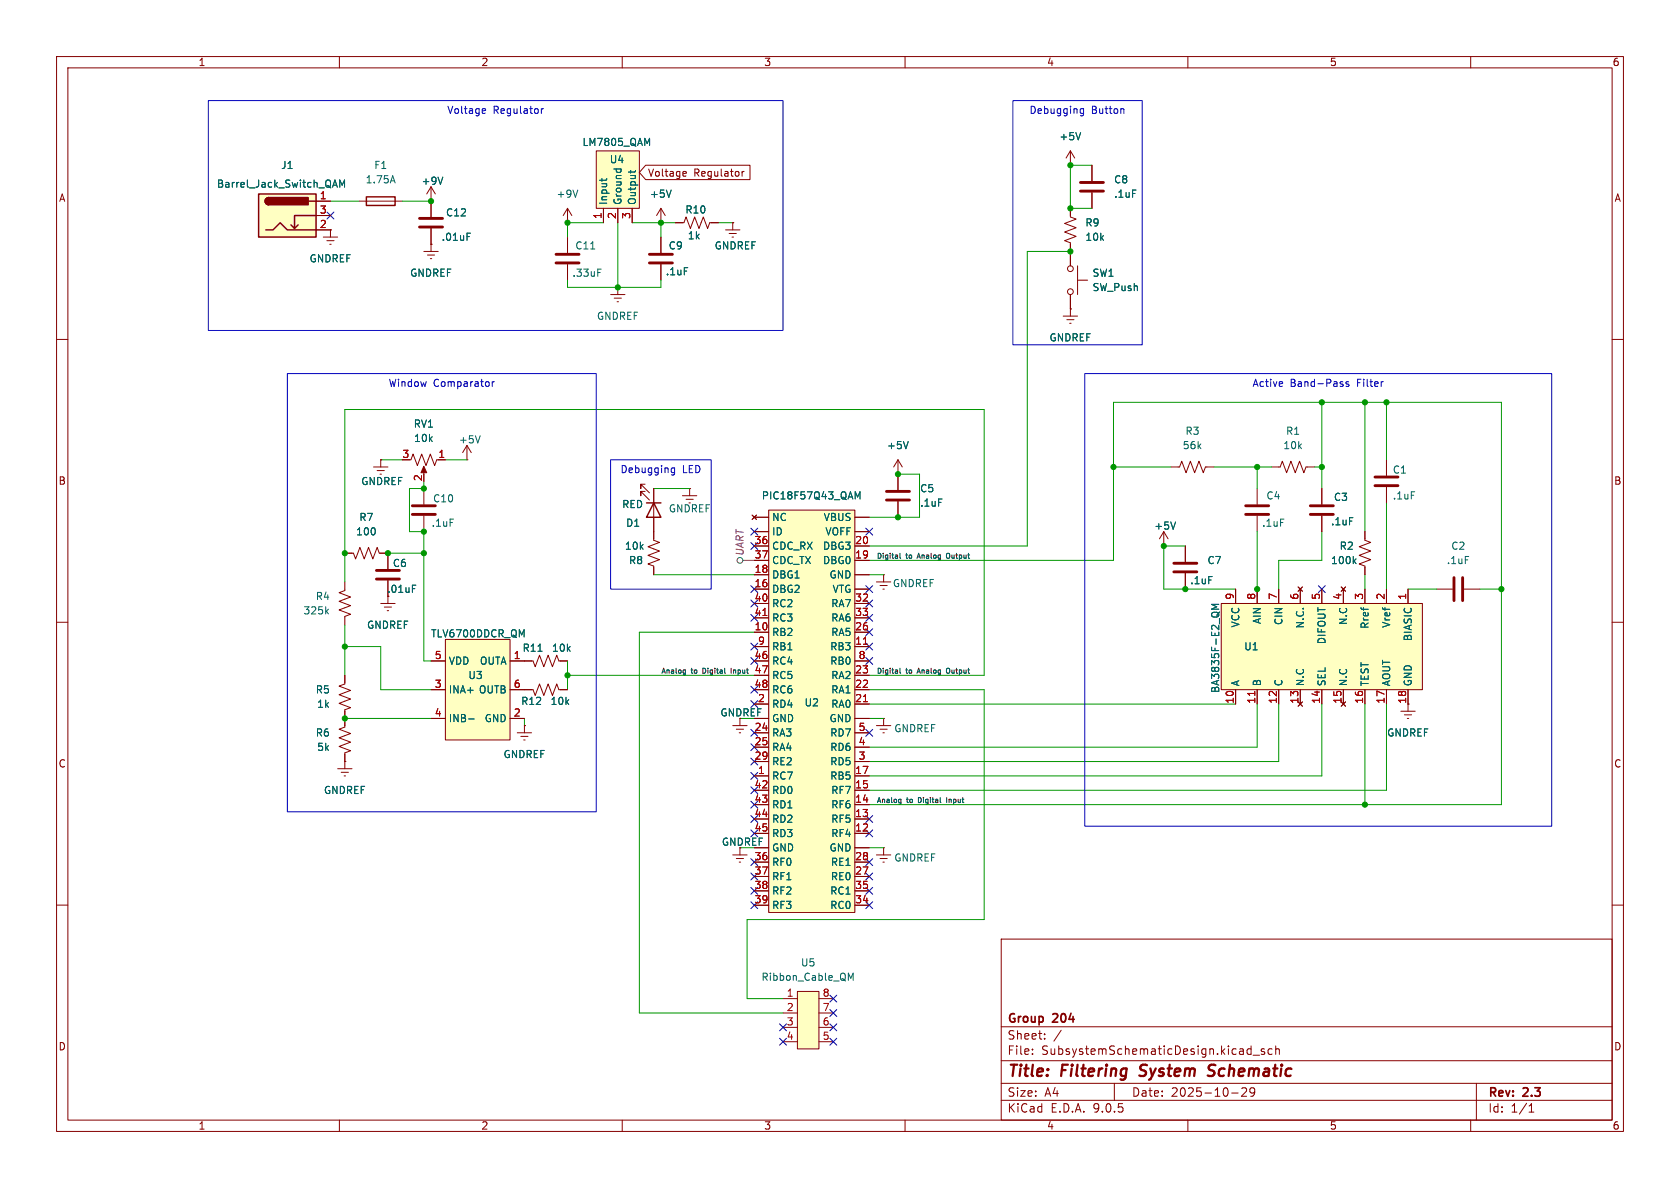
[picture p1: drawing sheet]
<svg xmlns="http://www.w3.org/2000/svg" width="297mm" height="210mm" viewBox="0 0 297 210" stroke-linecap="round" stroke-linejoin="round" font-family="sans-serif">
<g fill="none" stroke="#840000" stroke-width=".18">
<path d="M10 10h277v190h-277zM12 12h273v186h-273zM60 10v2M110 10v2M160 10v2M210 10v2M260 10v2M10 60h2M285 60h2M10 110h2M285 110h2M10 160h2"/>
<path d="M177 166h108v32h-108zM285 160h2M60 198v2M110 198v2M160 198v2M177 194.5h108M177 191.5h108M177 187.5h108M177 181.5h108M182.5 186.3v.1M182.5 185.5v.1M184.7 183.6v.1"/>
<path d="M184.7 182.8v.1M187.6 182.1l-1.3 2M197 191.5v3M210 198v2M217.7 193.2h1.2M219.5 192.4l.6-.1 .2 .1 .1 .3-.9 1.1h.9M221 185.4l.2 .1M221.2 184.9v1.5M221.2 186.3l-.2 .1M221.5 186.5h1.2M221.8 192.9l-.3 .3h-.3l-.2-.3 .1-.5 .4-.1 .2 .1a.99 .99 0 0 1-.3 1.4h-.3M223.5 185.5l-.3-.1-.2 .2v.2l.5 .2v.3h-.5"/>
<path d="M224.9 185.5l-.4-.1-.3 .3v.4l.1 .2h.6M225.5 185.5l.2-.1 .4 .1 .1 .9M225.5 184.9v1.5M260 198v2M261 191.5v6.5M270.3 196.6h.9M270.3 195.5l.4-.4v1.5"/>
</g>
<path d="M201.4 190.1l.3 .1M201.7 188.4l-.1 .4v.2M214.6 190a.85 .85 0 0 1-1.1 .1M214.6 188.2l-.7 .1a.46 .46 0 0 0-.2 .5 .46 .46 0 0 0 .3 .4l.6 .2" fill="none" stroke="#840000" stroke-width=".4"/>
<path d="M135.9 90.2h15.2v71.1h-15.2z" fill="#ffffc2"/>
<g fill="none" stroke="#840000" stroke-width=".18">
<path d="M133 91.1l.7 .7M133.3 91.4h2.6M133.3 94h2.6M133.3 96.5h2.6M133.3 99.1h2.6M133.7 91.1l-.7 .7M135.9 90.2h15.2v71.1h-15.2zM151.1 91.4h2.6M151.1 94h2.6M151.1 96.5h2.6M151.1 99.1h2.6M233.7 86.4v2.8"/>
<path d="M233.7 91.2v2.8M241.3 94v1.5l1 .4-2 .7 2 .8-2 .8 2 .7-2 .8 1 .4v1.5M133.3 101.6h2.6M133.3 104.1h2.6M133.3 106.7h2.6M133.3 109.2h2.6M133.3 111.8h2.6M133.3 114.3h2.6M133.3 116.8h2.6M133.3 119.4h2.6M151.1 101.6h2.6M151.1 104.1h2.6"/>
<path d="M151.1 106.7h2.6M151.1 109.2h2.6M151.1 111.8h2.6M151.1 114.3h2.6M151.1 116.8h2.6M151.1 119.4h2.6M133.3 121.9h2.6M133.3 124.5h2.6M133.3 127h2.6M133.3 129.5h2.6M133.3 132.1h2.6M133.3 134.6h2.6"/>
<path d="M133.3 137.2h2.6M133.3 139.7h2.6M151.1 121.9h2.6M151.1 124.5h2.6M151.1 127h2.6M151.1 129.5h2.6M151.1 132.1h2.6M151.1 134.6h2.6M151.1 137.2h2.6M151.1 139.7h2.6M133.3 142.2h2.6M133.3 144.8h2.6"/>
<path d="M133.3 147.3h2.6M133.3 149.9h2.6M133.3 152.4h2.6M133.3 154.9h2.6M133.3 157.5h2.6M151.1 142.2h2.6M151.1 144.8h2.6M151.1 147.3h2.6M151.1 149.9h2.6M151.1 152.4h2.6M151.1 154.9h2.6M151.1 157.5h2.6"/>
<path d="M154.9 151.1h2.6M155.6 151.8h1.2M156.1 152.4h.2M156.2 149.9h.1M156.2 149.9v1.2M133.3 160h2.6M151.1 160h2.6"/>
</g>
<path d="M134.9 108.8h.7M152.6 113.9h.8M152.6 124h.8" fill="none" stroke="#a90000" stroke-width=".18"/>
<path d="M151.2 86.9l.4 .9 .4-.9v1.3M239.4 99.2l.3 .4M239.7 98.8l-.5 .5" fill="none" stroke="#006464" stroke-width=".18"/>
<path d="M231.6 89.4h4.1M231.6 90.9h4.1" fill="none" stroke="#840000" stroke-width=".51"/>
<path d="M141 175.3h3.8v10.1h-3.8z" fill="#ffffc2"/>
<g fill="none" stroke="#840000" stroke-width=".18">
<path d="M74.9 44.5h2.6M75.6 45.1h1.2M76.1 45.7h.2M76.2 43.2h.1M76.2 43.2v1.3M207 82.6h1.5l.4-1.1 .8 2.1 .7-2.1 .8 2.1 .8-2.1 .7 2.1 .4-1h1.5M209.5 96.5v2.8M222.2 86.4v2.8M222.2 91.2v2.8M224.8 82.6h1.5l.4-1.1 .8 2.1 .7-2.1 .8 2.1 .7-2.1 .8 2.1 .4-1h1.5M209.5 101.3v2.8M138.4 176.5h2.6"/>
<path d="M138.4 179.1h2.6M141 175.3h3.8v10.1h-3.8zM144.8 176.5h2.5M144.8 179.1h2.5M138.4 181.6h2.6M138.4 184.2h2.6M144.8 181.6h2.5M144.8 184.2h2.5"/>
</g>
<path d="M150 172l.4 .9 .4-.9v1.3" fill="none" stroke="#006464" stroke-width=".18"/>
<path d="M207.5 99.6h4.1M220.2 89.4h4.1M220.2 90.9h4.1M207.5 101.1h4.1" fill="none" stroke="#840000" stroke-width=".51"/>
<path d="M215.9 106.7h35.6v15.2h-35.6z" fill="#ffffc2"/>
<g fill="none" stroke="#840000" stroke-width=".18">
<path d="M76.2 35.6h.1M76.2 33v5.4M76.2 33l-.8 1.3M76.2 33l.8 1.3M100.3 39.4h.1M100.3 36.8v2.6M100.3 36.8l-.7 1.3M100.3 36.8l.8 1.3M116.8 39.4h.1M116.8 36.8l-.7 1.3M116.8 36.8l.8 1.3M116.8 36.8v2.6"/>
<path d="M119.4 39.4h1.5l.4-1 .7 2 .8-2 .8 2 .7-2 .8 2 .4-1h1.5M129.5 39.4h.1M129.5 39.4v1.2M76.2 40.4v2.8M100.3 41.9v2.8M100.3 46.7v2.8M107.9 52.1h2.6M108.6 52.7h1.3M109.1 53.3h.2M109.2 50.8h.1M109.2 50.8v1.3M116.8 41.9v2.8"/>
<path d="M116.8 46.7v2.8M128.3 40.6h2.5M128.9 41.3h1.3M129.4 41.9h.3M82.5 78.7l-.7 1.3M82.5 78.7l.8 1.3M82.5 78.7v2.6M61 97.8h1.5l.4 1 .7-2 .8 2 .8-2 .7 2 .8-2 .4 1h1.5M74.9 86.4v2.8M74.9 91.2v2.8M82.5 81.3h.1M245.1 81.3v2.8"/>
<path d="M245.1 86.1v2.8M61 102.9v1.5l-1.1 .4 2.1 .7-2.1 .8 2.1 .8-2.1 .7 2.1 .8-1 .4v1.5M92.7 116.8h1.5l.4 1.1 .8-2.1 .7 2.1 .8-2.1 .8 2.1 .7-2.1 .4 1h1.5M215.9 106.7h35.6v15.2h-35.6zM218.4 104.1v2.6M222.2 104.1v2.6M226.1 104.1v2.6M229.5 103.8l.8 .7M229.9 104.1v2.6M230.3 103.8l-.8 .7M233.7 104.1v2.6M237.1 103.8l.8 .7"/>
<path d="M237.5 104.1v2.6M237.9 103.8l-.8 .7M241.3 104.1v2.6M245.1 104.1v2.6M248.9 104.1v2.6M254 104.1h2.8M258.8 104.1h2.8M218.4 121.9v2.6M222.2 121.9v2.6M226.1 121.9v2.6M229.9 121.9v2.6M233.7 121.9v2.6"/>
<path d="M237.5 121.9v2.6M241.3 121.9v2.6M245.1 121.9v2.6M247.6 125.7h2.6M248.3 126.4h1.3M248.8 127h.2M248.9 121.9v3.8"/>
</g>
<path d="M221.8 122.2v.7" fill="none" stroke="#a90000" stroke-width=".18"/>
<path d="M78.3 31.3l-.4 1.3M102.1 33.6l-.4 1.3M118.7 33.6l-.5 1.3M82.6 41.2h.6M104.4 44h.8M105.7 47.6h.6M84.9 77l-.4 1.3M57.7 108l.4 .5M58.1 107.7l-.5 .5M95.1 115.1h.7M215.5 106.8h-1.3l.9 .5-.9 .4h1.3" fill="none" stroke="#006464" stroke-width=".18"/>
<path d="M74.2 38.6h4M74.2 40.1h4M98.3 45h4.1M98.3 46.5h4.1M114.8 45h4.1M114.8 46.5h4.1M72.9 90.9h4.1M72.9 89.4h4.1M243.1 84.3h4M243.1 85.9h4M257 102.1v4.1M258.6 102.1v4.1" fill="none" stroke="#840000" stroke-width=".51"/>
<path d="M105.4 26.7h7.6v10.1h-7.6z" fill="#ffffc2"/>
<path d="M105.4 26.7h7.6v10.1h-7.6zM106.7 36.8v2.6M109.2 36.8v2.6M111.8 36.8v2.6" fill="none" stroke="#840000" stroke-width=".18"/>
<path d="M106.4 31.6v.4M107.3 31.6l-.1 .2M108.5 29.9h1.3M109 29.9v.1M109.7 29.9l.1 .1M111.5 30.1v.5M112.3 30.1l-.1 .3h-1.1M114.4 25.4l.4-.9v1.2" fill="none" stroke="#006464" stroke-width=".18"/>
<path d="M45.7 34.3h10.2v7.6h-10.2z" fill="#ffffc2"/>
<path d="M45.7 34.3h10.2v7.6h-10.2zM47.5 34.9a.64 .64 0 0 0-.6 .7 .64 .64 0 0 0 .6 .6M52.7 39.8l-.6 .6M54.6 35.6h1.3M55.9 38.1h-3.8v2.3l-.7-.6M64.8 34.8h5v1.5h-5zM47 40.6h1.3l1.2-1.2 1.3 1.2h5.1" fill="none" stroke="#840000" stroke-width=".25"/>
<g fill="#840000" stroke="#840000" stroke-width=".25">
<path d="M47 35.1l.5-.2v1.3a.63 .63 0 0 1-.6-.4 .63 .63 0 0 1 .1-.7z"/>
<path d="M47.5 34.9h7v1.3h-7z"/>
</g>
<g fill="none" stroke="#840000" stroke-width=".18">
<path d="M55.9 35.6h2.5M55.9 38.1h2.5M63.5 35.6h7.6M189.2 36.8v1.6l1 .3-2 .8 2 .8-2 .7 2 .8-2 .7 1 .4v4.1M189.2 29.2h.1M189.2 26.7v2.5M189.2 26.7l-.7 1.2M189.2 26.7l.8 1.2M193 29.2v2.8M193 34v2.8M55.9 40.6h2.5M57.1 41.9h2.6"/>
<path d="M57.8 42.5h1.3M58.3 43.2h.2M58.4 40.6h.1M58.4 40.6v1.3M188 55.9h2.5M188.6 56.5h1.3M189.1 57.2h.3M189.2 54.6h.1M189.2 52.1v3.8M190.5 49.5h1.8M190.5 47v5.1M68.6 97.8v2.8"/>
<path d="M158.7 83.8h.1M158.7 81.3l-.7 1.3M158.7 81.3l.8 1.3M158.7 81.3v5.3M158.7 88.6v2.8M205.7 96.5h.1M205.7 94l-.7 1.3M205.7 94l.8 1.3M205.7 94v2.5M67.3 106.7h2.5M67.9 107.3h1.3M68.5 108h.2"/>
<path d="M68.6 102.6v4.1M154.9 128.3h2.6M155.6 128.9h1.2M156.1 129.5h.2M156.2 127h.1M156.2 127v1.3"/>
<circle cx="189.2" cy="47.5" r=".51"/>
<circle cx="189.2" cy="51.6" r=".51"/>
</g>
<path d="M58.9 32.7h.6M59.2 31.8l.4 1.3M60.1 33.1v-1.3l.4 .9 .4-.9v1.3M69.4 31.1l.4 1.2M191 23.4l-.4 1.3M160.6 78l-.5 1.3M207.8 92.3l-.4 1.2M72.9 103.4h.6" fill="none" stroke="#006464" stroke-width=".18"/>
<path d="M191 32.3h4.1M191 33.8h4.1M156.7 86.9h4.1M156.7 88.4h4.1M66.5 102.4h4.1M66.5 100.8h4.1" fill="none" stroke="#840000" stroke-width=".51"/>
<path d="M78.7 113h11.5v17.8h-11.5z" fill="#ffffc2"/>
<g fill="none" stroke="#840000" stroke-width=".18">
<path d="M55.9 35.6h2.5M55.9 38.1h2.5M76.2 35.6h.1M76.2 35.6v2.8M106.7 36.8v2.6M109.2 36.8v2.6M111.8 36.8v2.6M114.1 29.2h18.5v2.6h-18.5l-1.1-1.3zM116.8 39.4h.1M119.4 39.4h1.2M120.9 30.3l.4 .1v.2l-.6 .1M121.3 31.1l-.4 .1"/>
<path d="M125.7 39.4h1.3M129.5 39.4h.1M131.2 30.3v.9M131.6 30.3l-.4 .2M189.2 29.2h.1M189.2 36.8v1.3M193 29.2v2.8M193 34v2.8M55.9 40.6h2.5M58.4 40.6h.1M76.2 43.2h.1M76.2 40.4v2.8"/>
<path d="M116.8 41.9v2.8M116.8 46.7v2.8M189.2 54.6h.1M189.2 43.2v3.8M189.2 52.1v2.5M61 97.8h1.2M66 82.6h2.6M66.7 83.2h1.2M67.2 83.8h.2M67.3 81.3h.1M67.3 81.3v1.3M67.3 97.8h1.3v2.8"/>
<path d="M72.4 81.3h.2l.4-1 .8 2 .7-2 .8 2 .8-2 .7 2 .4-1M74.9 82.8v1M77.5 81.3h1.2M114 85.6h-.7v.8v-.8l1.5 1.5M114 86.9h-.7v.7v-.7l1.5 1.5M115.6 86.4v9.1l1 .4-2 .7 2 .8-2 .8 2 .7-2 .8 1 .4v1.5M120.6 87.6h2.6M121.3 88.3h1.3M121.9 86.4h.1M121.9 86.4v1.2M133 91.1l.7 .7M133.3 91.4h2.6"/>
<path d="M133.3 94h2.6M133.3 96.5h2.6M133.3 99.1h2.6M133.7 91.1l-.7 .7M151.1 91.4h2.6M151.1 94h2.6M151.1 96.5h2.6M151.1 99.1h2.6M158.7 83.8h.1M158.7 83.8v2.8M158.7 88.6v2.8M205.7 96.5h.1"/>
<path d="M209.5 96.5v2.8M233.7 86.4v2.8M233.7 91.2v2.8M241.3 94v1.3M61 119.4v1.5l-1.1 .4 2.1 .7-2.1 .8 2.1 .8-2.1 .7 2.1 .8-1 .4v3l-1.1 .4 2.1 .8-2.1 .7 2.1 .8-2.1 .8 2.1 .7-1 .4v2.8M68.6 102.6v2.8M76.2 116.8h2.5M78.7 113h11.5v17.8h-11.5zM90.2 116.8h3.8M99.1 116.8h1.2M133.3 116.8h2.6M133.3 104.1h2.6"/>
<path d="M133.3 101.6h2.6M133.3 106.7h2.6M133.3 109.2h2.6M133.3 111.8h2.6M133.3 114.3h2.6M133.3 119.4h2.6M151.1 116.8h2.6M151.1 104.1h2.6M151.1 101.6h2.6M151.1 106.7h2.6M151.1 109.2h2.6M151.1 111.8h2.6"/>
<path d="M151.1 114.3h2.6M151.1 119.4h2.6M154.9 102.9h2.6M155.6 103.5h1.2M156.1 104.1h.2M156.2 101.6h.1M156.2 101.6v1.3M209.5 101.3v2.8M218.4 104.1v2.6M222.2 104.1v2.6M226.1 104.1v2.6M229.5 103.8l.8 .7"/>
<path d="M229.9 104.1v2.6M230.3 103.8l-.8 .7M233.7 104.1v2.6M237.1 103.8l.8 .7M237.5 104.1v2.6M237.9 103.8l-.8 .7M241.3 100.3v1.3M241.3 104.1v2.6M245.1 104.1v2.6M248.9 104.1v2.6M59.7 135.9h2.5M60.3 136.5h1.3"/>
<path d="M60.8 137.2h.3M61 134.6h.1M76.2 121.9h2.5M76.2 127h2.5M90.2 121.9h4l.4 1 .8-2 .7 2 .8-2 .8 2 .7-2 .4 1h1.5M90.2 127h2.5M91.4 129.5h2.6M92.1 130.2h1.2M92.6 130.8h.2M92.7 128.3h.1M92.7 128.3v1.2M129.5 128.3h2.6"/>
<path d="M130.2 128.9h1.2M130.7 129.5h.2M130.8 127v1.3M133.3 121.9h2.6M133.3 127h2.6M133.3 129.5h2.6M133.3 137.2h2.6M133.3 124.5h2.6M133.3 132.1h2.6M133.3 134.6h2.6M133.3 139.7h2.6M151.1 121.9h2.6"/>
<path d="M151.1 127h2.6M151.1 129.5h2.6M151.1 137.2h2.6M151.1 124.5h2.6M151.1 132.1h2.6M151.1 134.6h2.6M151.1 139.7h2.6M218.4 121.9v2.6M222.2 121.9v2.6M226.1 121.9v2.6M229.9 121.9v2.6M233.7 121.9v2.6"/>
<path d="M237.5 121.9v2.6M241.3 121.9v2.6M245.1 121.9v2.6M248.9 121.9v2.6M129.5 151.1h2.6M130.2 151.8h1.2M130.7 152.4h.2M130.8 149.9v1.2M133.3 152.4h2.6M133.3 142.2h2.6M133.3 144.8h2.6M133.3 147.3h2.6"/>
<path d="M133.3 149.9h2.6M133.3 154.9h2.6M133.3 157.5h2.6M151.1 152.4h2.6M151.1 142.2h2.6M151.1 144.8h2.6M151.1 147.3h2.6M151.1 149.9h2.6M151.1 154.9h2.6M151.1 157.5h2.6M133.3 160h2.6M151.1 160h2.6"/>
</g>
<g fill="none" stroke="#006464" stroke-width=".18">
<path d="M58.9 32.7h.6M59.2 31.8l.4 1.3M60.1 33.1v-1.3l.4 .9 .4-.9v1.3M78.3 31.3l-.4 1.3M106.4 31.6v.4M107.3 31.6l-.1 .2M108.5 29.9h1.3M109 29.9v.1M109.7 29.9l.1 .1M111.5 30.1v.5M112.3 30.1l-.1 .3h-1.1M114.4 25.4l.4-.9v1.2"/>
<path d="M118.7 33.6l-.5 1.3M191 23.4l-.4 1.3M82.6 41.2h.6M160.6 78l-.5 1.3M151.2 86.9l.4 .9 .4-.9v1.3M207.8 92.3l-.4 1.2M239.4 99.2l.3 .4M239.7 98.8l-.5 .5M72.9 103.4h.6M95.1 115.1h.7M215.5 106.8h-1.3l.9 .5-.9 .4h1.3M82.9 127.1h.9"/>
</g>
<path d="M74.9 82.4l.5 1.2h-1z" fill="#840000" stroke="#840000" stroke-width=".18"/>
<path d="M114.3 88.9h2.5M115.6 88.9l1.2 2.5h-2.5z" fill="none" stroke="#840000" stroke-width=".25"/>
<g fill="none" stroke="#484848" stroke-width=".18">
<path d="M131.3 99.1h2"/>
<circle cx="130.8" cy="99.1" r=".51"/>
</g>
<path d="M159.1 97.8v.8l.1 .1M167.5 97.8l-.2 .3 .1 .5 .1 .1M120.9 118.4h.3v.7l-.2 .2M121.2 119h-.3M129.3 118.1v.9M159.1 118.1v.8l.1 .1M167.5 118.1l-.2 .3 .1 .5 .1 .1M159 141.3h.3M159.3 141.3v.7l-.2 .2M159.3 141.8l-.3 .1M167.4 141v.9" fill="none" stroke="#0f0f0f" stroke-width=".18"/>
<g fill="none" stroke="#009600" stroke-width=".18">
<path d="M58.4 35.6h5.1M71.1 35.6h5.1M106.7 39.4h-6.4v2.5M109.2 39.4v11.4M111.8 39.4h7.6M116.8 39.4v2.5M127 39.4h2.5M193 29.2h-3.8v7.6h3.8M100.3 49.5v1.3h16.5v-1.3M189.2 44.5h-7.6v52h-27.9M233.7 71.1v15.3M241.3 71.1v22.9"/>
<path d="M245.1 71.1v10.2M67.3 81.3h3.8M68.6 97.8h6.3M74.9 85.1v1.3h-2.5v7.6h2.5v22.8h1.3M78.7 81.3h3.8M115.6 86.4h6.3M153.7 99.1h43.1v-28h68.6v71.1h-111.7M158.7 83.8h3.9v7.6h-8.9M196.8 82.6h10.2M209.5 96.5h-3.8v7.6h12.7M214.6 82.6h10.2M222.2 82.6v3.8"/>
<path d="M222.2 94v11.4M232.4 82.6h1.3M233.7 94v5.1h-7.6v5M245.1 88.9v15.2M61 102.9v-30.5h113v47h-20.3M61 110.5v8.9M61 114.3h6.3v7.6h8.9M100.3 119.4h33M100.3 116.8v5.1M115.6 101.6h17.7M133.3 111.8h-20.3v67.3h25.4M153.7 101.6h2.5"/>
<path d="M241.3 101.6v2.5M248.9 104.1h5.1M261.6 104.1h3.8M61 127h15.2M92.7 127v1.3M153.7 121.9h20.3v40.7h-41.9v13.9h6.3M153.7 127h2.5M153.7 124.5h64.7M222.2 124.5v7.6h-68.5M226.1 124.5v10.1h-72.4M233.7 124.5v12.7h-80M241.3 124.5v17.7"/>
<path d="M245.1 124.5v15.2h-91.4M153.7 149.9h2.5"/>
</g>
<g fill="none" stroke="#000084" stroke-width=".18">
<path d="M57.8 37.5l1.2 1.2M59 37.5l-1.2 1.2M132.7 93.4l1.3 1.2M132.7 95.9l1.3 1.2M134 93.4l-1.3 1.2M134 95.9l-1.3 1.2M153.1 93.4l1.2 1.2M154.3 93.4l-1.2 1.2M132.7 103.5l1.3 1.2M132.7 106.1l1.3 1.2M132.7 108.6l1.3 1.2M132.7 116.2l1.3 1.2"/>
<path d="M132.7 113.7l1.3 1.2M134 103.5l-1.3 1.2M134 113.7l-1.3 1.2M134 106.1l-1.3 1.2M134 108.6l-1.3 1.2M134 116.2l-1.3 1.2M153.1 113.7l1.2 1.2M153.1 111.2l1.2 1.2M153.1 106.1l1.2 1.2M153.1 108.6l1.2 1.2M153.1 103.5l1.2 1.2M153.1 116.2l1.2 1.2"/>
<path d="M154.3 113.7l-1.2 1.2M154.3 111.2l-1.2 1.2M154.3 106.1l-1.2 1.2M154.3 108.6l-1.2 1.2M154.3 103.5l-1.2 1.2M154.3 116.2l-1.2 1.2M233.1 103.5l1.2 1.2M234.3 103.5l-1.2 1.2M132.7 123.9l1.3 1.2M132.7 121.3l1.3 1.2M132.7 128.9l1.3 1.2M132.7 139.1l1.3 1.2"/>
<path d="M132.7 136.6l1.3 1.2M132.7 134l1.3 1.2M132.7 131.5l1.3 1.2M134 134l-1.3 1.2M134 131.5l-1.3 1.2M134 128.9l-1.3 1.2M134 123.9l-1.3 1.2M134 121.3l-1.3 1.2M134 136.6l-1.3 1.2M134 139.1l-1.3 1.2M153.1 128.9l1.2 1.2M154.3 128.9l-1.2 1.2"/>
<path d="M132.7 159.4l1.3 1.2M132.7 154.3l1.3 1.2M132.7 156.9l1.3 1.2M132.7 151.8l1.3 1.2M132.7 144.2l1.3 1.2M132.7 146.7l1.3 1.2M132.7 141.6l1.3 1.2M134 159.4l-1.3 1.2M134 154.3l-1.3 1.2M134 156.9l-1.3 1.2M134 151.8l-1.3 1.2M134 144.2l-1.3 1.2"/>
<path d="M134 146.7l-1.3 1.2M134 141.6l-1.3 1.2M153.1 144.2l1.2 1.2M153.1 159.4l1.2 1.2M153.1 146.7l1.2 1.2M153.1 154.3l1.2 1.2M153.1 151.8l1.2 1.2M153.1 156.9l1.2 1.2M154.3 144.2l-1.2 1.2M154.3 159.4l-1.2 1.2M154.3 146.7l-1.2 1.2M154.3 154.3l-1.2 1.2"/>
<path d="M154.3 151.8l-1.2 1.2M154.3 156.9l-1.2 1.2M146.7 178.5l1.2 1.2M146.7 175.9l1.2 1.2M147.9 178.5l-1.2 1.2M147.9 175.9l-1.2 1.2M137.8 183.5l1.2 1.3M137.8 181l1.2 1.2M139 183.5l-1.2 1.3M139 181l-1.2 1.2M146.7 183.5l1.2 1.3M146.7 181l1.2 1.2"/>
<path d="M147.9 183.5l-1.2 1.3M147.9 181l-1.2 1.2"/>
</g>
<g fill="none" stroke="#0000c2" stroke-width=".18">
<path d="M36.8 17.8h101.6v40.6h-101.6zM85.4 19.2l.4 .1v.2l-.6 .1M85.8 20l-.4 .1M95.7 19.2v.9M96.1 19.2l-.4 .3M179.1 17.8h22.8v43.2h-22.8zM191 19.8l.2 .3 .4-.1M191.6 19.2v1l-.3 .3-.3-.1M191.6 19.3l-.4-.1-.2 .3M198.5 19.2l.2 .2v.7M50.8 66h54.6v77.5h-54.6zM87 67.5v.8"/>
<path d="M87.4 67.5l-.4 .2M191.8 66h82.5v80.1h-82.5zM226.7 67.5l.1 .3-.6 .1M237.1 67.5h.3M237.1 67.9l.3 .1 .1 .1-.2 .2h-.3M238.4 67.5h-.3l-.2 .1 .1 .2 .4 .2v.3h-.5M107.9 81.3h17.8v22.8h-17.8zM118.7 83.3l.2 .3 .4-.1M119.3 82.7v1l-.3 .3-.3-.1M119.3 82.8l-.4-.1-.2 .3"/>
</g>
<path d="M134.9 108.8h.7M152.6 113.9h.8M152.6 124h.8M221.8 122.2v.7" fill="none" stroke="#a90000" stroke-width=".18"/>
<g fill="#009600" stroke="#009600" stroke-width=".18">
<circle cx="265.4" cy="104.1" r=".46"/>
<circle cx="61" cy="114.3" r=".46"/>
<circle cx="74.9" cy="94" r=".46"/>
<circle cx="74.9" cy="97.8" r=".46"/>
<circle cx="68.6" cy="97.8" r=".46"/>
<circle cx="100.3" cy="119.4" r=".46"/>
<circle cx="61" cy="97.8" r=".46"/>
<circle cx="61" cy="127" r=".46"/>
<circle cx="74.9" cy="86.4" r=".46"/>
<circle cx="189.2" cy="29.2" r=".46"/>
<circle cx="158.7" cy="91.4" r=".46"/>
<circle cx="196.8" cy="82.6" r=".46"/>
<circle cx="158.7" cy="83.8" r=".46"/>
<circle cx="189.2" cy="44.5" r=".46"/>
<circle cx="189.2" cy="36.8" r=".46"/>
<circle cx="116.8" cy="39.4" r=".46"/>
<circle cx="100.3" cy="39.4" r=".46"/>
<circle cx="109.2" cy="50.8" r=".46"/>
<circle cx="76.2" cy="35.6" r=".46"/>
<circle cx="209.5" cy="104.1" r=".46"/>
<circle cx="222.2" cy="104.1" r=".46"/>
<circle cx="233.7" cy="71.1" r=".46"/>
<circle cx="245.1" cy="71.1" r=".46"/>
<circle cx="241.3" cy="71.1" r=".46"/>
<circle cx="233.7" cy="82.6" r=".46"/>
<circle cx="222.2" cy="82.6" r=".46"/>
<circle cx="205.7" cy="96.5" r=".46"/>
<circle cx="241.3" cy="142.2" r=".46"/>
</g>
<g font-size="2.8" fill="#840000">
<text x="178" y="190.9">Title:</text>
<text x="187.7" y="190.9">Filtering</text>
<text x="202.4" y="190.9">System</text>
<text x="215.3" y="190.9">Schematic</text>
</g>
<g font-size="2.1" fill="#840000">
<text x="178" y="184">Sheet:</text>
<text x="178" y="181.2">Group</text>
<text x="186.2" y="181.2">204</text>
<text x="178" y="186.7">File:</text>
<text x="184.1" y="186.7">SubsystemSchematicDesign.kicad_sch</text>
<text x="178" y="196.9">KiCad</text>
<text x="178" y="194.1">Size:</text>
<text x="184.7" y="194.1">A4</text>
<text x="185.7" y="196.9">E.D.A.</text>
<text x="193.3" y="196.9">9.0.5</text>
<text x="200" y="194.1">Date:</text>
<text x="207" y="194.1">2025-10-29</text>
<text x="263" y="194.3">Rev:</text>
<text x="263" y="196.9">Id:</text>
<text x="267.1" y="196.9">1/1</text>
<text x="269.4" y="194.3">2.3</text>
</g>
<g font-size="1.8" fill="#840000">
<text x="35" y="11.9">1</text>
<text x="85" y="11.9">2</text>
<text x="135" y="11.9">3</text>
<text x="185" y="11.9">4</text>
<text x="235" y="11.9">5</text>
<text x="285" y="11.9">6</text>
<text x="10.3" y="35.9">A</text>
<text x="114.5" y="31.4">Voltage</text>
<text x="122.6" y="31.4">Regulator</text>
<text x="285.3" y="35.9">A</text>
<text x="10.3" y="85.9">B</text>
<text x="285.3" y="85.9">B</text>
<text x="248.7" y="124.5" transform="rotate(-90 248.7 124.5)">18</text>
<text x="127.3" y="126.8">GNDREF</text>
<text x="10.3" y="135.9">C</text>
<text x="285.3" y="135.9">C</text>
<text x="127.5" y="149.7">GNDREF</text>
<text x="10.3" y="185.9">D</text>
<text x="285.3" y="185.9">D</text>
<text x="35" y="199.9">1</text>
<text x="85" y="199.9">2</text>
<text x="135" y="199.9">3</text>
<text x="185" y="199.9">4</text>
<text x="235" y="199.9">5</text>
<text x="285" y="199.9">6</text>
</g>
<g font-size="1.8" fill="#0000c2">
<text x="79" y="20.5">Voltage</text>
<text x="87.2" y="20.5">Regulator</text>
<text x="181.9" y="20.5">Debugging</text>
<text x="192.9" y="20.5">Button</text>
<text x="68.6" y="68.7">Window</text>
<text x="76.6" y="68.7">Comparator</text>
<text x="221.3" y="68.7">Active</text>
<text x="228.1" y="68.7">Band-Pass</text>
<text x="240" y="68.7">Filter</text>
<text x="109.6" y="84">Debugging</text>
<text x="120.6" y="84">LED</text>
</g>
<g font-size="1.8" fill="#006464">
<text x="102.9" y="26">LM7805_QAM</text>
<text x="107.7" y="29.1">U4</text>
<text x="187.2" y="25">+5V</text>
<text x="38.3" y="33.4">Barrel_Jack_Switch_QAM</text>
<text x="49.6" y="30.1">J1</text>
<text x="64.5" y="32.6">1.75A</text>
<text x="66.1" y="30.1">F1</text>
<text x="74.4" y="32.9">+9V</text>
<text x="98.3" y="35.2">+9V</text>
<text x="114.8" y="35.2">+5V</text>
<text x="196.9" y="32.6">C8</text>
<text x="196.9" y="35.2">.1uF</text>
<text x="78.7" y="38.5">C12</text>
<text x="107.5" y="36.3" transform="rotate(-90 107.5 36.3)">Input</text>
<text x="110.1" y="36.3" transform="rotate(-90 110.1 36.3)">Ground</text>
<text x="112.6" y="36.3" transform="rotate(-90 112.6 36.3)">Output</text>
<text x="121.1" y="37.9">R10</text>
<text x="191.8" y="40.2">R9</text>
<text x="54.6" y="46.6">GNDREF</text>
<text x="78" y="42.8">.01uF</text>
<text x="101.6" y="44.3">C11</text>
<text x="118.1" y="44.3">C9</text>
<text x="121.5" y="42.5">1k</text>
<text x="126.2" y="44.3">GNDREF</text>
<text x="191.8" y="42.8">10k</text>
<text x="72.4" y="49.1">GNDREF</text>
<text x="101.1" y="49.1">.33uF</text>
<text x="117.6" y="48.9">.1uF</text>
<text x="193" y="49.1">SW1</text>
<text x="193" y="51.7">SW_Push</text>
<text x="105.4" y="56.7">GNDREF</text>
<text x="185.4" y="60.6">GNDREF</text>
<text x="73" y="75.8">RV1</text>
<text x="209.5" y="77.1">R3</text>
<text x="227.3" y="77.1">R1</text>
<text x="73.1" y="78.3">10k</text>
<text x="81" y="78.6">+5V</text>
<text x="156.7" y="79.6">+5V</text>
<text x="209" y="79.6">56k</text>
<text x="226.8" y="79.6">10k</text>
<text x="246.1" y="83.9">C1</text>
<text x="63.8" y="86">GNDREF</text>
<text x="76.5" y="89">C10</text>
<text x="134.6" y="88.5">PIC18F57Q43_QAM</text>
<text x="162.6" y="87.2">C5</text>
<text x="162.6" y="89.8">.1uF</text>
<text x="223.8" y="88.5">C4</text>
<text x="235.7" y="88.7">C3</text>
<text x="246.1" y="88.5">.1uF</text>
<text x="62.9" y="94.8">100</text>
<text x="63.4" y="92.3">R7</text>
<text x="76.2" y="93.3">.1uF</text>
<text x="109.9" y="90">RED</text>
<text x="110.6" y="93.3">D1</text>
<text x="118.1" y="90.8">GNDREF</text>
<text x="136.4" y="92.3">NC</text>
<text x="136.4" y="94.8">ID</text>
<text x="145.5" y="92.3">VBUS</text>
<text x="145.8" y="94.8">VOFF</text>
<text x="204" y="93.8">+5V</text>
<text x="223" y="93.3">.1uF</text>
<text x="235.2" y="93.1">.1uF</text>
<text x="69.4" y="100.4">C6</text>
<text x="110.4" y="97.4">10k</text>
<text x="111.1" y="99.9">R8</text>
<text x="136.4" y="97.4">CDC_RX</text>
<text x="136.4" y="99.9">CDC_TX</text>
<text x="145.4" y="97.4">DBG3</text>
<text x="145.4" y="99.9">DBG0</text>
<text x="213.4" y="99.9">C7</text>
<text x="235.2" y="99.9">100k</text>
<text x="236.7" y="97.4">R2</text>
<text x="255.7" y="99.9">.1uF</text>
<text x="256.5" y="97.4">C2</text>
<text x="55.7" y="106.3">R4</text>
<text x="68.3" y="105">.01uF</text>
<text x="136.4" y="102.5">DBG1</text>
<text x="136.4" y="105">DBG2</text>
<text x="136.4" y="107.5">RC2</text>
<text x="146.5" y="102.5">GND</text>
<text x="146.9" y="107.5">RA7</text>
<text x="147.1" y="105">VTG</text>
<text x="157.7" y="104">GNDREF</text>
<text x="210.3" y="103.5">.1uF</text>
<text x="53.6" y="108.8">325k</text>
<text x="64.8" y="111.4">GNDREF</text>
<text x="76.1" y="112.9">TLV6700DDCR_QM</text>
<text x="136.4" y="110.1">RC3</text>
<text x="136.4" y="112.6">RB2</text>
<text x="146.9" y="110.1">RA6</text>
<text x="146.9" y="112.6">RA5</text>
<text x="219.3" y="111" transform="rotate(-90 219.3 111)">VCC</text>
<text x="223.1" y="110.4" transform="rotate(-90 223.1 110.4)">AIN</text>
<text x="226.9" y="110.6" transform="rotate(-90 226.9 110.6)">CIN</text>
<text x="230.7" y="111.2" transform="rotate(-90 230.7 111.2)">N.C.</text>
<text x="234.5" y="114" transform="rotate(-90 234.5 114)">DIFOUT</text>
<text x="238.4" y="110.6" transform="rotate(-90 238.4 110.6)">N.C</text>
<text x="242.2" y="111.3" transform="rotate(-90 242.2 111.3)">Rref</text>
<text x="246" y="111.1" transform="rotate(-90 246 111.1)">Vref</text>
<text x="249.8" y="113.4" transform="rotate(-90 249.8 113.4)">BIASIC</text>
<text x="79.2" y="117.7">VDD</text>
<text x="84.7" y="117.7">OUTA</text>
<text x="92.3" y="115.4">R11</text>
<text x="97.5" y="115.4">10k</text>
<text x="136.4" y="115.2">RB1</text>
<text x="136.4" y="117.7">RC4</text>
<text x="146.7" y="115.2">RB3</text>
<text x="146.7" y="117.7">RB0</text>
<text x="219.9" y="115.2">U1</text>
<text x="55.7" y="122.8">R5</text>
<text x="56" y="125.3">1k</text>
<text x="79.2" y="122.8">INA+</text>
<text x="82.7" y="120.2">U3</text>
<text x="84.6" y="122.8">OUTB</text>
<text x="92" y="124.8">R12</text>
<text x="97.2" y="124.8">10k</text>
<text x="136.4" y="120.2">RC5</text>
<text x="136.4" y="122.8">RC6</text>
<text x="136.4" y="125.3">RD4</text>
<text x="142.1" y="125.1">U2</text>
<text x="146.9" y="120.2">RA2</text>
<text x="146.9" y="122.8">RA1</text>
<text x="146.9" y="125.3">RA0</text>
<text x="215.7" y="122.6" transform="rotate(-90 215.7 122.6)">BA3835F-E2_QM</text>
<text x="219.3" y="121.4" transform="rotate(-90 219.3 121.4)">A</text>
<text x="223.1" y="121.4" transform="rotate(-90 223.1 121.4)">B</text>
<text x="226.9" y="121.4" transform="rotate(-90 226.9 121.4)">C</text>
<text x="230.7" y="121.4" transform="rotate(-90 230.7 121.4)">N.C</text>
<text x="234.5" y="121.4" transform="rotate(-90 234.5 121.4)">SEL</text>
<text x="238.4" y="121.4" transform="rotate(-90 238.4 121.4)">N.C</text>
<text x="242.2" y="121.4" transform="rotate(-90 242.2 121.4)">TEST</text>
<text x="246" y="121.4" transform="rotate(-90 246 121.4)">AOUT</text>
<text x="249.8" y="121.4" transform="rotate(-90 249.8 121.4)">GND</text>
<text x="55.7" y="130.4">R6</text>
<text x="79.2" y="127.9">INB-</text>
<text x="85.6" y="127.9">GND</text>
<text x="136.4" y="127.9">GND</text>
<text x="136.4" y="130.4">RA3</text>
<text x="146.5" y="127.9">GND</text>
<text x="146.7" y="130.4">RD7</text>
<text x="158" y="129.6">GNDREF</text>
<text x="245.1" y="130.4">GNDREF</text>
<text x="56" y="132.9">5k</text>
<text x="88.9" y="134.2">GNDREF</text>
<text x="136.4" y="132.9">RA4</text>
<text x="136.4" y="135.5">RE2</text>
<text x="146.7" y="132.9">RD6</text>
<text x="146.7" y="135.5">RD5</text>
<text x="57.2" y="140.6">GNDREF</text>
<text x="136.4" y="138">RC7</text>
<text x="136.4" y="140.6">RD0</text>
<text x="136.4" y="143.1">RD1</text>
<text x="146.7" y="138">RB5</text>
<text x="146.9" y="140.6">RF7</text>
<text x="146.9" y="143.1">RF6</text>
<text x="136.4" y="145.6">RD2</text>
<text x="136.4" y="148.2">RD3</text>
<text x="146.9" y="145.6">RF5</text>
<text x="146.9" y="148.2">RF4</text>
<text x="136.4" y="150.7">GND</text>
<text x="136.4" y="153.3">RF0</text>
<text x="136.4" y="155.8">RF1</text>
<text x="146.5" y="150.7">GND</text>
<text x="146.8" y="153.3">RE1</text>
<text x="146.8" y="155.8">RE0</text>
<text x="158" y="152.5">GNDREF</text>
<text x="136.4" y="158.3">RF2</text>
<text x="136.4" y="160.9">RF3</text>
<text x="146.7" y="158.3">RC1</text>
<text x="146.7" y="160.9">RC0</text>
<text x="134.5" y="173.6">Ribbon_Cable_QM</text>
<text x="141.5" y="171">U5</text>
</g>
<g font-size="1.8" fill="#a90000">
<text x="56.4" y="35.3">1</text>
<text x="56.4" y="37.8">3</text>
<text x="56.4" y="40.4">2</text>
<text x="106.4" y="38.8" transform="rotate(-90 106.4 38.8)">1</text>
<text x="109" y="38.8" transform="rotate(-90 109 38.8)">2</text>
<text x="111.5" y="38.8" transform="rotate(-90 111.5 38.8)">3</text>
<text x="71" y="81">3</text>
<text x="77.4" y="81">1</text>
<text x="74.7" y="85.2" transform="rotate(-90 74.7 85.2)">2</text>
<text x="133.3" y="96.3">36</text>
<text x="133.3" y="98.8">37</text>
<text x="133.3" y="101.3">18</text>
<text x="151.1" y="96.3">20</text>
<text x="151.1" y="98.8">19</text>
<text x="133.3" y="103.9">16</text>
<text x="133.3" y="106.4">40</text>
<text x="151.1" y="106.4">32</text>
<text x="218.2" y="106.1" transform="rotate(-90 218.2 106.1)">9</text>
<text x="222" y="106.1" transform="rotate(-90 222 106.1)">8</text>
<text x="225.8" y="106.1" transform="rotate(-90 225.8 106.1)">7</text>
<text x="229.6" y="106.1" transform="rotate(-90 229.6 106.1)">6</text>
<text x="233.4" y="106.1" transform="rotate(-90 233.4 106.1)">5</text>
<text x="237.2" y="106.1" transform="rotate(-90 237.2 106.1)">4</text>
<text x="241" y="106.1" transform="rotate(-90 241 106.1)">3</text>
<text x="244.9" y="106.1" transform="rotate(-90 244.9 106.1)">2</text>
<text x="248.7" y="106.1" transform="rotate(-90 248.7 106.1)">1</text>
<text x="133.3" y="109">41</text>
<text x="133.3" y="111.5">10</text>
<text x="151.1" y="109">33</text>
<text x="151.1" y="111.5">26</text>
<text x="76.8" y="116.6">5</text>
<text x="90.7" y="116.6">1</text>
<text x="133.3" y="116.6">46</text>
<text x="133.3" y="119.1">47</text>
<text x="133.9" y="114">9</text>
<text x="151.1" y="114">11</text>
<text x="151.1" y="119.1">23</text>
<text x="151.7" y="116.6">8</text>
<text x="76.8" y="121.7">3</text>
<text x="90.7" y="121.7">6</text>
<text x="133.3" y="121.7">48</text>
<text x="133.9" y="124.2">2</text>
<text x="151.1" y="121.7">22</text>
<text x="151.1" y="124.2">21</text>
<text x="218.2" y="124.5" transform="rotate(-90 218.2 124.5)">10</text>
<text x="222" y="124.5" transform="rotate(-90 222 124.5)">11</text>
<text x="225.8" y="124.5" transform="rotate(-90 225.8 124.5)">12</text>
<text x="229.6" y="124.5" transform="rotate(-90 229.6 124.5)">13</text>
<text x="233.4" y="124.5" transform="rotate(-90 233.4 124.5)">14</text>
<text x="237.2" y="124.5" transform="rotate(-90 237.2 124.5)">15</text>
<text x="241" y="124.5" transform="rotate(-90 241 124.5)">16</text>
<text x="244.9" y="124.5" transform="rotate(-90 244.9 124.5)">17</text>
<text x="76.8" y="126.7">4</text>
<text x="90.7" y="126.7">2</text>
<text x="133.3" y="129.3">24</text>
<text x="133.3" y="131.8">25</text>
<text x="151.7" y="129.3">5</text>
<text x="151.7" y="131.8">4</text>
<text x="133.3" y="134.4">29</text>
<text x="133.9" y="136.9">1</text>
<text x="151.1" y="136.9">17</text>
<text x="151.7" y="134.4">3</text>
<text x="133.3" y="139.4">42</text>
<text x="133.3" y="142">43</text>
<text x="151.1" y="139.4">15</text>
<text x="151.1" y="142">14</text>
<text x="133.3" y="144.5">44</text>
<text x="133.3" y="147.1">45</text>
<text x="151.1" y="144.5">13</text>
<text x="151.1" y="147.1">12</text>
<text x="133.3" y="152.1">36</text>
<text x="133.3" y="154.7">37</text>
<text x="151.1" y="152.1">28</text>
<text x="151.1" y="154.7">27</text>
<text x="133.3" y="157.2">38</text>
<text x="133.3" y="159.8">39</text>
<text x="151.1" y="157.2">35</text>
<text x="151.1" y="159.8">34</text>
<text x="139" y="176.3">1</text>
<text x="139" y="178.8">2</text>
<text x="145.3" y="176.3">8</text>
<text x="145.3" y="178.8">7</text>
<text x="139" y="181.4">3</text>
<text x="139" y="183.9">4</text>
<text x="145.3" y="181.4">6</text>
<text x="145.3" y="183.9">5</text>
</g>
<text font-size="1.8" fill="#840084" x="131.7" y="98.4" transform="rotate(-90 131.7 98.4)">UART</text>
<g font-size="1.2" fill="#0f0f0f">
<text x="154.9" y="98.8">Digital</text>
<text x="160.2" y="98.8">to</text>
<text x="162.5" y="98.8">Analog</text>
<text x="167.9" y="98.8">Output</text>
<text x="116.8" y="119.1">Analog</text>
<text x="122.2" y="119.1">to</text>
<text x="124.5" y="119.1">Digital</text>
<text x="129.8" y="119.1">Input</text>
<text x="154.9" y="119.1">Digital</text>
<text x="160.2" y="119.1">to</text>
<text x="162.5" y="119.1">Analog</text>
<text x="167.9" y="119.1">Output</text>
<text x="154.9" y="142">Analog</text>
<text x="160.3" y="142">to</text>
<text x="162.6" y="142">Digital</text>
<text x="167.9" y="142">Input</text>
</g>
</svg>
